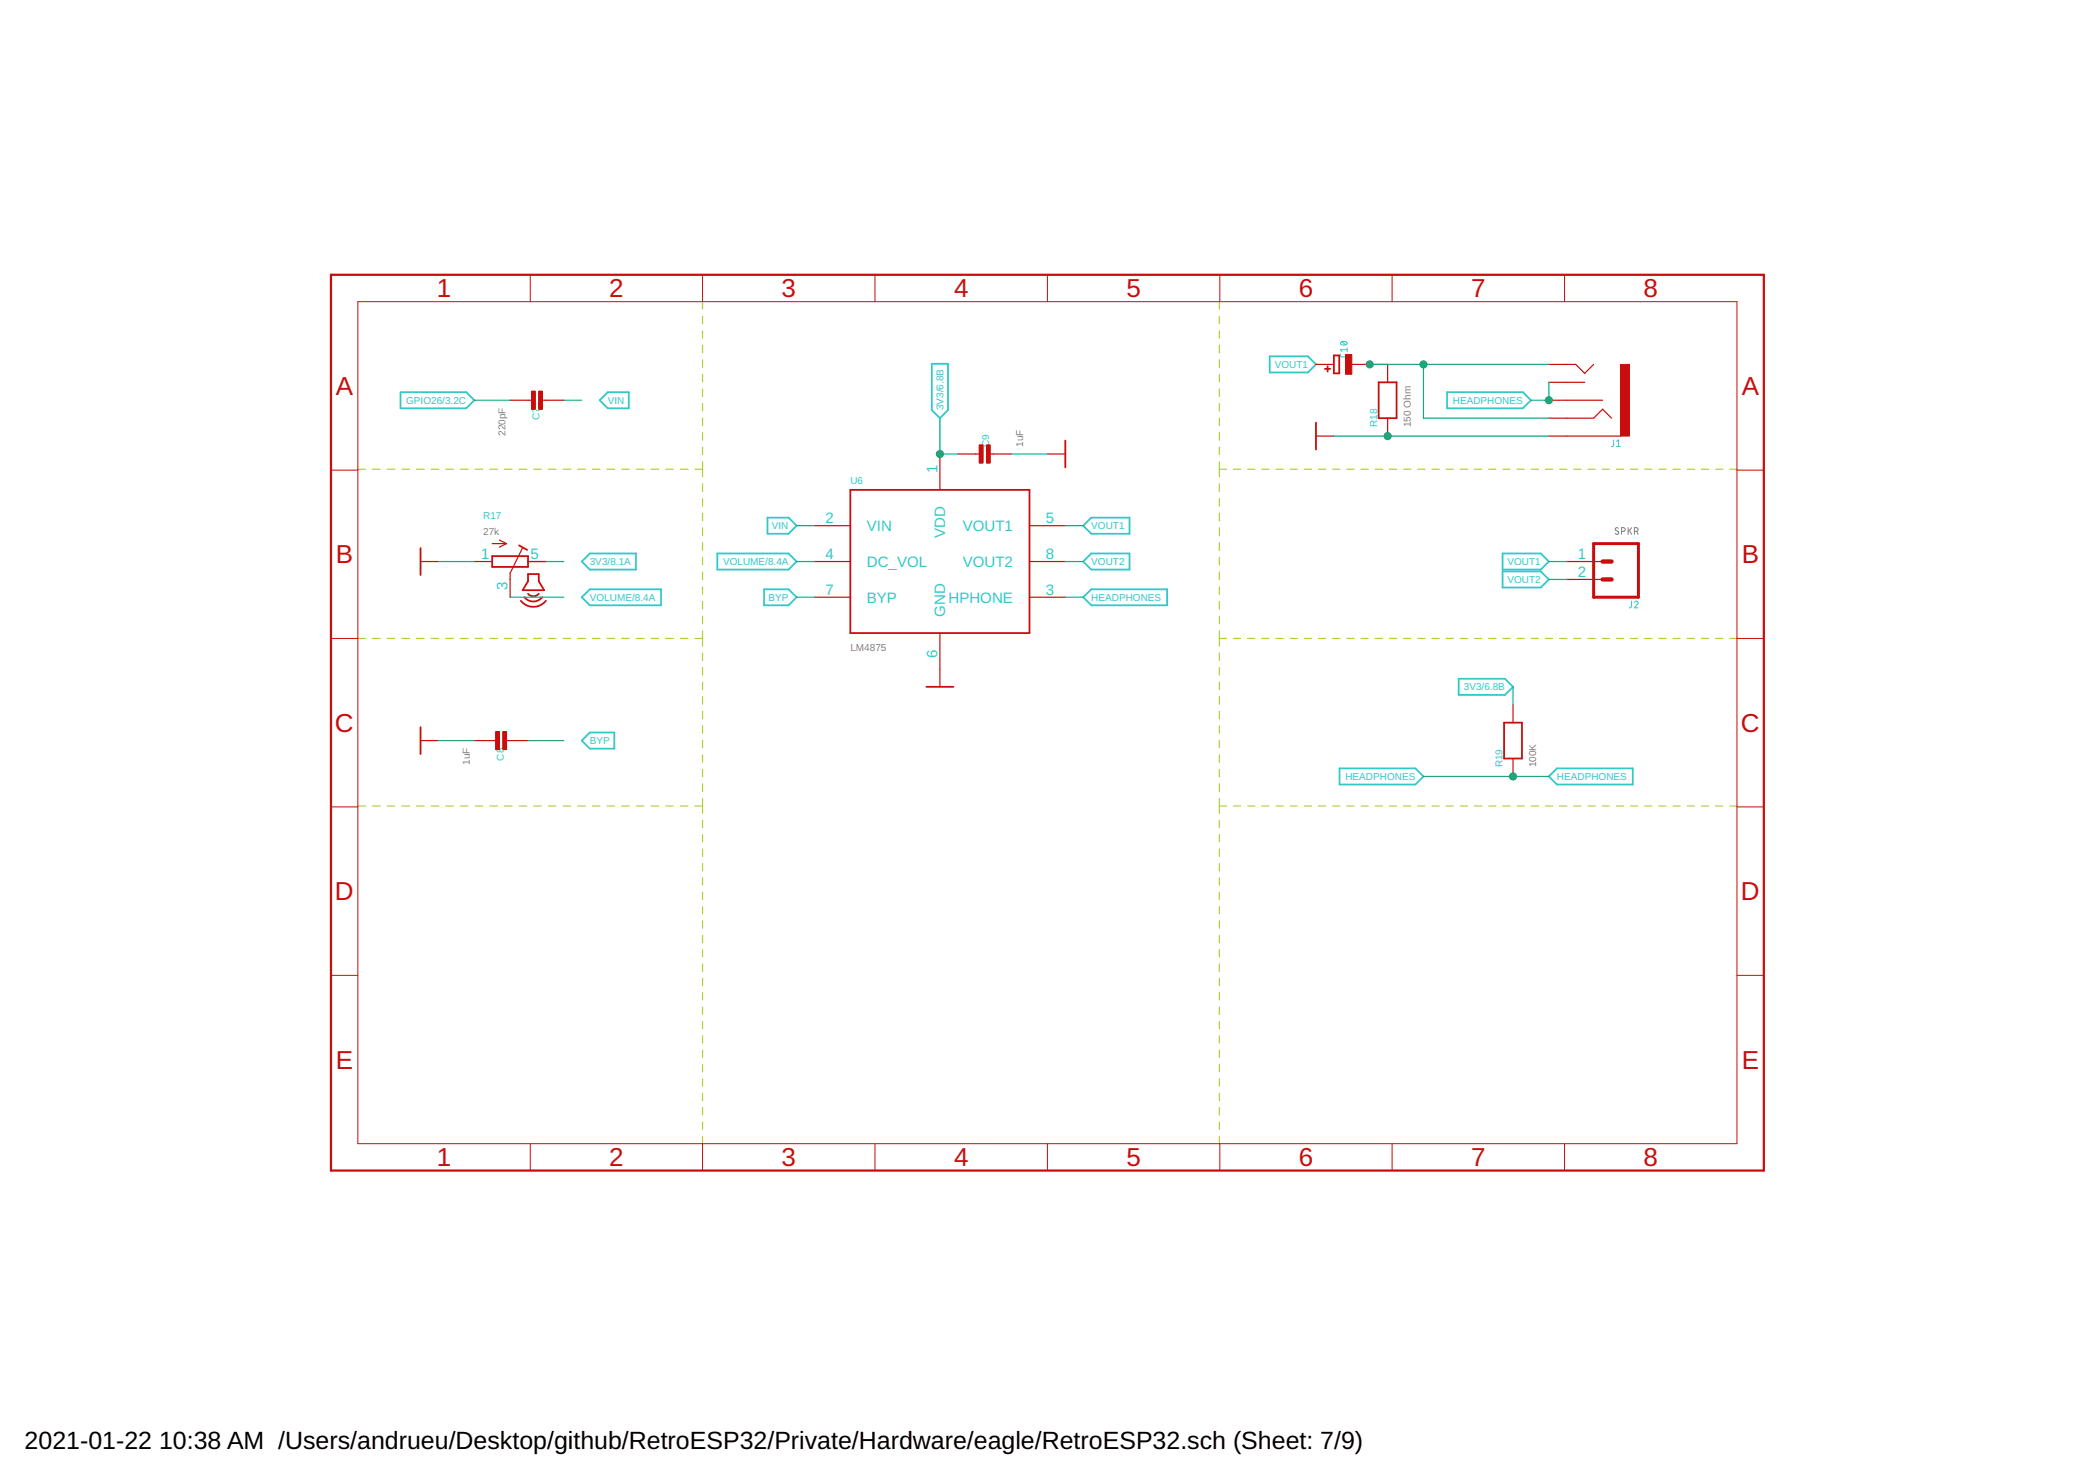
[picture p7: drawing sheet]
<svg xmlns="http://www.w3.org/2000/svg" width="297mm" height="210mm" viewBox="0 0 297 210" stroke-linecap="round" stroke-linejoin="round" font-family="sans-serif">
<g fill="none" stroke="#afd134" stroke-width=".17">
<path d="M99.6 42.8v1M99.6 44.8v1.1M99.6 46.9v1M99.6 48.9v1.1M99.6 51v1.1M99.6 53.1v1M99.6 55.1v1.1M99.6 57.2v1.1M99.6 59.2v1.1M172.9 42.8v1M172.9 44.8v1.1M172.9 46.9v1"/>
<path d="M172.9 48.9v1.1M172.9 51v1.1M172.9 53.1v1M172.9 55.1v1.1M172.9 57.2v1.1M172.9 59.2v1.1M50.7 66.5h1.1M52.8 66.5h1.1M54.9 66.5h1.1M57 66.5h1.1M59.1 66.5h1M61.1 66.5h1.1"/>
<path d="M63.2 66.5h1.1M65.3 66.5h1.1M67.4 66.5h1M69.4 66.5h1.1M71.5 66.5h1.1M73.6 66.5h1.1M75.7 66.5h1.1M77.7 66.5h1.1M79.8 66.5h1.1M81.9 66.5h1.1M84 66.5h1.1M86.1 66.5h1"/>
<path d="M88.1 66.5h1.1M90.2 66.5h1.1M92.3 66.5h1.1M94.4 66.5h1.1M96.5 66.5h1M98.5 66.5h1.1M99.6 61.3v1.1M99.6 63.4v1M99.6 65.4v2.2M99.6 68.6v1.1M99.6 70.7v1.1M99.6 72.7v1.1"/>
<path d="M99.6 74.8v1.1M99.6 76.9v1.1M99.6 79v1.1M172.9 61.3v1.1M172.9 63.4v1M172.9 65.4v2.2M172.9 68.6v1.1M172.9 70.7v1.1M172.9 72.7v1.1M172.9 74.8v1.1M172.9 76.9v1.1M172.9 79v1.1"/>
<path d="M172.9 66.5h1M174.9 66.5h1M176.9 66.5h1M178.9 66.5h1M180.9 66.5h1M182.9 66.5h1M184.9 66.5h1M186.9 66.5h1.1M189 66.5h1M191 66.5h1M193 66.5h1M195 66.5h1"/>
<path d="M197 66.5h1M199 66.5h1M201 66.5h1M203 66.5h1M205 66.5h1.1M207.1 66.5h1M209.1 66.5h1M211.1 66.5h1M213.1 66.5h1M215.1 66.5h1M217.1 66.5h1M219.1 66.5h1"/>
<path d="M221.1 66.5h1M223.1 66.5h1.1M225.1 66.5h1.1M227.2 66.5h1M229.2 66.5h1M231.2 66.5h1M233.2 66.5h1M235.2 66.5h1M237.2 66.5h1M239.2 66.5h1M241.2 66.5h1.1M243.2 66.5h1.1"/>
<path d="M245.3 66.5h1M50.7 90.5h1.1M52.8 90.5h1.1M54.9 90.5h1.1M57 90.5h1.1M59.1 90.5h1M61.1 90.5h1.1M63.2 90.5h1.1M65.3 90.5h1.1M67.4 90.5h1M69.4 90.5h1.1M71.5 90.5h1.1"/>
<path d="M73.6 90.5h1.1M75.7 90.5h1.1M77.7 90.5h1.1M79.8 90.5h1.1M81.9 90.5h1.1M84 90.5h1.1M86.1 90.5h1M88.1 90.5h1.1M90.2 90.5h1.1M92.3 90.5h1.1M94.4 90.5h1.1M96.5 90.5h1"/>
<path d="M98.5 90.5h1.1M99.6 81.1v1.1M99.6 83.2v1M99.6 85.2v1.1M99.6 87.3v1.1M99.6 89.4v2.2M99.6 92.6v1M99.6 94.6v1.1M99.6 96.7v1M99.6 98.7v1.1M172.9 81.1v1.1M172.9 83.2v1"/>
<path d="M172.9 85.2v1.1M172.9 87.3v1.1M172.9 89.4v2.2M172.9 92.6v1M172.9 94.6v1.1M172.9 96.7v1M172.9 98.7v1.1M172.9 90.5h1M174.9 90.5h1M176.9 90.5h1M178.9 90.5h1M180.9 90.5h1"/>
<path d="M182.9 90.5h1M184.9 90.5h1M186.9 90.5h1.1M189 90.5h1M191 90.5h1M193 90.5h1M195 90.5h1M197 90.5h1M199 90.5h1M201 90.5h1M203 90.5h1M205 90.5h1.1"/>
<path d="M207.1 90.5h1M209.1 90.5h1M211.1 90.5h1M213.1 90.5h1M215.1 90.5h1M217.1 90.5h1M219.1 90.5h1M221.1 90.5h1M223.1 90.5h1.1M225.1 90.5h1.1M227.2 90.5h1M229.2 90.5h1"/>
<path d="M231.2 90.5h1M233.2 90.5h1M235.2 90.5h1M237.2 90.5h1M239.2 90.5h1M241.2 90.5h1.1M243.2 90.5h1.1M245.3 90.5h1M50.7 114.2h1.1M52.8 114.2h1.1M54.9 114.2h1.1M57 114.2h1.1"/>
<path d="M59.1 114.2h1M61.1 114.2h1.1M63.2 114.2h1.1M65.3 114.2h1.1M67.4 114.2h1M69.4 114.2h1.1M71.5 114.2h1.1M73.6 114.2h1.1M75.7 114.2h1.1M77.7 114.2h1.1M79.8 114.2h1.1M81.9 114.2h1.1"/>
<path d="M84 114.2h1.1M86.1 114.2h1M88.1 114.2h1.1M90.2 114.2h1.1M92.3 114.2h1.1M94.4 114.2h1.1M96.5 114.2h1M98.5 114.2h1.1M99.6 100.8v1.1M99.6 102.9v1M99.6 104.9v1.1M99.6 107v1.1"/>
<path d="M99.6 109.1v1M99.6 111.1v1.1M99.6 113.2v2.1M99.6 116.3v1M99.6 118.3v1M172.9 100.8v1.1M172.9 102.9v1M172.9 104.9v1.1M172.9 107v1.1M172.9 109.1v1M172.9 111.1v1.1M172.9 113.2v2.1"/>
<path d="M172.9 116.3v1M172.9 118.3v1M172.9 114.2h1M174.9 114.2h1M176.9 114.2h1M178.9 114.2h1M180.9 114.2h1M182.9 114.2h1M184.9 114.2h1M186.9 114.2h1.1M189 114.2h1M191 114.2h1"/>
<path d="M193 114.2h1M195 114.2h1M197 114.2h1M199 114.2h1M201 114.2h1M203 114.2h1M205 114.2h1.1M207.1 114.2h1M209.1 114.2h1M211.1 114.2h1M213.1 114.2h1M215.1 114.2h1"/>
<path d="M217.1 114.2h1M219.1 114.2h1M221.1 114.2h1M223.1 114.2h1.1M225.1 114.2h1.1M227.2 114.2h1M229.2 114.2h1M231.2 114.2h1M233.2 114.2h1M235.2 114.2h1M237.2 114.2h1M239.2 114.2h1"/>
<path d="M241.2 114.2h1.1M243.2 114.2h1.1M245.3 114.2h1M99.6 120.3v1.1M99.6 122.4v1M99.6 124.4v1.1M99.6 126.4v1.1M99.6 128.5v1M99.6 130.5v1.1M99.6 132.6v1M99.6 134.6v1M99.6 136.6v1.1"/>
<path d="M99.6 138.7v1M172.9 120.3v1.1M172.9 122.4v1M172.9 124.4v1.1M172.9 126.4v1.1M172.9 128.5v1M172.9 130.5v1.1M172.9 132.6v1M172.9 134.6v1M172.9 136.6v1.1M172.9 138.7v1M99.6 140.7v1"/>
<path d="M99.6 142.7v1.1M99.6 144.8v1M99.6 146.8v1M99.6 148.8v1.1M99.6 150.9v1M99.6 152.9v1M99.6 155v1M99.6 157v1M99.6 159v1.1M172.9 140.7v1M172.9 142.7v1.1M172.9 144.8v1"/>
<path d="M172.9 146.8v1M172.9 148.8v1.1M172.9 150.9v1M172.9 152.9v1M172.9 155v1M172.9 157v1M172.9 159v1.1M99.6 161.1v1M172.9 161.1v1"/>
</g>
<path d="M229.5 74.9l-.3-.1a.21 .21 0 0 0-.2 .1 .21 .21 0 0 0 .1 .3l.4 .2a.21 .21 0 0 1-.2 .3l-.3-.1M229.9 75.3h.4a.27 .27 0 0 0 .1-.3 .27 .27 0 0 0-.2-.2h-.3v.9M230.8 74.8v.9M231 75.2l.4 .5M231.4 74.8l-.6 .6M231.7 75.3h.4a.27 .27 0 0 0 .2-.3 .27 .27 0 0 0-.3-.2h-.3v.9M232.1 75.3l.2 .4" fill="none" stroke="#808080" stroke-width=".14"/>
<path d="M190.1 50.2v.3l.2 .1h.6l.1-.4M190.1 48.5l.3-.1h.3l.3 .3a.57 .57 0 0 1-.9 0zM190.3 48.5l.5 .4M191 49.3v.5M191 49.6h-.9l.2 .2M228.8 62.4v.7l-.1 .2h-.2M229.2 63.3h.5M229.2 62.6l.3-.2v.9M231.3 85.2v.7l-.1 .2h-.2M231.7 85.4a.26 .26 0 0 1 .4-.2 .26 .26 0 0 1 .1 .4l-.5 .5h.6" fill="none" stroke="#32c8c8" stroke-width=".14"/>
<g fill="none" stroke="#32c8c8" stroke-width=".25">
<path d="M56.8 55.6h9.3l1.1 1.1-1.1 1.2h-9.3zM86.2 55.6h3v2.3h-3l-1.2-1.2zM132.1 51.6h2.3v6.5l-1.1 1.2-1.2-1.2zM180 50.5h5.4l1.2 1.1-1.2 1.2h-5.4zM205.2 55.6h10.7l1.2 1.1-1.2 1.2h-10.7zM82.5 79.6l1.1-1.2h6.6v2.3h-6.6zM101.7 78.4h10.1l1.1 1.2-1.1 1.1h-10.1zM108.8 73.4h3l1.1 1.1-1.1 1.1h-3zM153.6 74.5l1.1-1.1h5.4v2.2h-5.4zM154.7 78.4h5.4v2.3h-5.4l-1.1-1.1zM213 78.4h5.5l1.1 1.2-1.1 1.1h-5.5zM82.5 84.6l1.1-1.1h10.1v2.3h-10.1z"/>
<path d="M108.3 83.5h3.5l1.1 1.1-1.1 1.2h-3.5zM153.6 84.6l1.1-1.1h10.8v2.3h-10.8zM206.8 96.2h6.6l1.1 1.1-1.1 1.2h-6.6zM213 81h5.5l1.1 1.1-1.1 1.2h-5.5zM82.5 105l1.1-1.2h3.5v2.3h-3.5zM189.9 108.9h10.8l1.1 1.1-1.1 1.2h-10.8zM219.6 110l1.1-1.1h10.8v2.3h-10.8z"/>
</g>
<path d="M46.9 38.9h203.2v127h-203.2z" fill="none" stroke="#c90d0c" stroke-width=".32"/>
<g fill="none" stroke="#c90d0c" stroke-width=".14">
<path d="M75.2 38.9v3.9M99.6 38.9v3.9M124.1 38.9v3.9M148.5 38.9v3.9M173 38.9v3.9M197.4 38.9v3.9M221.8 38.9v3.9M50.7 42.8h195.6v119.3h-195.6zM46.9 66.6h3.8M246.3 66.6h3.8M46.9 90.5h3.8M246.3 90.5h3.8"/>
<path d="M46.9 114.4h3.8M246.3 114.4h3.8M46.9 138.2h3.8M246.3 138.2h3.8M75.2 162.1v3.8M99.6 162.1v3.8M124.1 162.1v3.8M148.5 162.1v3.8M173 162.1v3.8M197.4 162.1v3.8M221.8 162.1v3.8"/>
</g>
<g fill="none" stroke="#c90d0c" stroke-width=".25">
<path d="M186.6 59.9v3.8M187.9 52.3h.7M188.2 51.9v.8M189.1 50.4h.8v2.5h-.8zM195.5 54.2h2.5v5.1h-2.5zM59.6 77.7v3.8M69.8 78.8h5.1v1.5h-5.1zM73.6 77.3l1.1 .6M120.6 69.4h25.4v20.3h-25.4zM151 62.4v3.9M73.9 85.2a2.29 2.29 0 0 0 3.5 0M74.4 84.6a1.62 1.62 0 0 0 2.5 0"/>
<path d="M74.9 84.2a1.01 1.01 0 0 0 1.5 0M74.9 81.4h1.5v1l.8 1.3h-3.1l.8-1.3zM131.4 97.3h3.8M59.6 103.1v3.8M213.3 102.4h2.5v5.1h-2.5z"/>
</g>
<g fill="none" stroke="#c90d0c" stroke-width=".17">
<path d="M72.3 56.7h3.3M76.6 56.7h3.3M186.6 51.6h2.5M191.7 51.6h2.5M196.7 51.6v2.6M196.7 59.3v2.5M219.6 56.7h7.6M219.6 51.6h3.8l1.3 1.3 1.3-1.3M219.6 59.3h6.4l1.2-1.3 1.3 1.3M219.6 54.2h5.1M59.6 79.6h2.6M67.2 79.6h2.6"/>
<path d="M69.8 77h2M70.8 76.5l1 .5M71.8 77l-1 .6M74.1 77.7l-1.8 3.5v3.4M74.9 79.6h2.5M115.5 79.6h5.1M115.5 74.5h5.1M133.3 64.3v5.1M135.8 64.3h3.3M140.1 64.3h3.3M146 79.6h5M146 74.5h5"/>
<path d="M148.5 64.3h2.5M186.6 61.8h2.5M219.6 61.8h10.2M222.1 79.6h5.1M115.5 84.6h5.1M133.3 89.7v7.6M146 84.6h5M214.5 99.9v2.5M222.1 82.1h5.1M59.6 105h2.6M67.2 105h3.3M71.6 105h3.3"/>
<path d="M214.5 107.5v2.5"/>
</g>
<g fill="#c90d0c" stroke="#c90d0c" stroke-width=".14">
<path d="M75.4 55.5h.5v2.5h-.5z"/>
<path d="M76.4 55.5h.5v2.5h-.5z"/>
<path d="M70.3 103.7h.5v2.5h-.5z"/>
<path d="M71.3 103.7h.5v2.5h-.5z"/>
<path d="M139.9 63.1h.5v2.5h-.5z"/>
<path d="M138.9 63.1h.5v2.5h-.5z"/>
<path d="M190.8 50.2h.9v2.8h-.9z"/>
<path d="M229.8 51.6h1.2v10.2h-1.2z"/>
</g>
<path d="M226 77h6.3v7.6h-6.3z" fill="none" stroke="#c90d0c" stroke-width=".42"/>
<path d="M227.2 79.6h1.3M227.2 82.1h1.3" fill="none" stroke="#c90d0c" stroke-width=".61"/>
<g fill="none" stroke="#0dab76" stroke-width=".17">
<path d="M67.2 56.7h5.1M79.9 56.7h2.6M133.3 59.3v5h2.5M194.2 51.6h25.4M201.8 51.6v7.7h17.8M219.6 54.2v2.5h-2.5M62.2 79.6h5M77.4 79.6h2.5M112.9 79.6h2.6M112.9 74.5h2.6M143.4 64.3h5.1M151 79.6h2.6"/>
<path d="M151 74.5h2.6M189.1 61.8h30.5M219.6 79.6h2.5M72.3 84.6h7.6M112.9 84.6h2.6M151 84.6h2.6M214.5 97.3v2.6M219.6 82.1h2.5M62.2 105h5M74.9 105h5M201.8 110h17.8"/>
</g>
<g fill="#0dab76" stroke="#0dab76" stroke-width=".14">
<circle cx="196.7" cy="61.8" r=".51"/>
<circle cx="133.3" cy="64.3" r=".51"/>
<circle cx="214.5" cy="110" r=".51"/>
<circle cx="219.6" cy="56.7" r=".51"/>
<circle cx="201.8" cy="51.6" r=".51"/>
<circle cx="194.2" cy="51.6" r=".51"/>
</g>
<g font-size="3.7" fill="#c90d0c">
<text x="61.9" y="42.1">1</text>
<text x="86.4" y="42.1">2</text>
<text x="110.8" y="42.1">3</text>
<text x="135.3" y="42.1">4</text>
<text x="159.7" y="42.1">5</text>
<text x="184.1" y="42.1">6</text>
<text x="208.6" y="42.1">7</text>
<text x="233" y="42.1">8</text>
<text x="47.6" y="56">A</text>
<text x="246.9" y="56">A</text>
<text x="47.6" y="79.9">B</text>
<text x="246.9" y="79.9">B</text>
<text x="47.5" y="103.7">C</text>
<text x="246.8" y="103.7">C</text>
<text x="47.5" y="127.6">D</text>
<text x="246.8" y="127.6">D</text>
<text x="47.6" y="151.5">E</text>
<text x="246.9" y="151.5">E</text>
<text x="61.9" y="165.3">1</text>
<text x="86.4" y="165.3">2</text>
<text x="110.8" y="165.3">3</text>
<text x="135.3" y="165.3">4</text>
<text x="159.7" y="165.3">5</text>
<text x="184.1" y="165.3">6</text>
<text x="208.6" y="165.3">7</text>
<text x="233" y="165.3">8</text>
</g>
<g font-size="3.5">
<text x="3.5" y="205.4">2021-01-22</text>
<text x="22.6" y="205.4">10:38 AM /Users/andrueu/Desktop/github/RetroESP32/Private/Hardware/eagle/RetroESP32.sch (Sheet: 7/9)</text>
</g>
<g font-size="2.1" fill="#32c8c8">
<text x="132.9" y="67.1" transform="rotate(-90 132.9 67.1)">1</text>
<text x="117" y="74.1">2</text>
<text x="122.9" y="75.3">VIN</text>
<text x="134" y="76.3" transform="rotate(-90 134 76.3)">VDD</text>
<text x="136.5" y="75.3">VOUT1</text>
<text x="148.3" y="74.1">5</text>
<text x="68.2" y="79.2">1</text>
<text x="72" y="83.7" transform="rotate(-90 72 83.7)">3</text>
<text x="75.2" y="79.2">5</text>
<text x="117" y="79.2">4</text>
<text x="122.9" y="80.3">DC_VOL</text>
<text x="136.5" y="80.3">VOUT2</text>
<text x="148.3" y="79.2">8</text>
<text x="223.7" y="79.2">1</text>
<text x="223.7" y="81.8">2</text>
<text x="117" y="84.3">7</text>
<text x="122.9" y="85.4">BYP</text>
<text x="134" y="87.4" transform="rotate(-90 134 87.4)">GND</text>
<text x="134.5" y="85.4">HPHONE</text>
<text x="148.3" y="84.3">3</text>
<text x="132.9" y="93.3" transform="rotate(-90 132.9 93.3)">6</text>
</g>
<g font-size="1.4" fill="#32c8c8">
<text x="180.7" y="52.2">VOUT1</text>
<text x="57.6" y="57.2">GPIO26/3.2C</text>
<text x="76.5" y="59.6" transform="rotate(-90 76.5 59.6)">C7</text>
<text x="86.2" y="57.2">VIN</text>
<text x="133.8" y="58.1" transform="rotate(-90 133.8 58.1)">3V3/6.8B</text>
<text x="206" y="57.2">HEADPHONES</text>
<text x="140.2" y="63.3" transform="rotate(-90 140.2 63.3)">C9</text>
<text x="195.3" y="60.5" transform="rotate(-90 195.3 60.5)">R18</text>
<text x="120.6" y="68.7">U6</text>
<text x="68.5" y="73.6">R17</text>
<text x="109.4" y="75">VIN</text>
<text x="154.7" y="75">VOUT1</text>
<text x="83.6" y="80.1">3V3/8.1A</text>
<text x="102.5" y="80.1">VOLUME/8.4A</text>
<text x="154.7" y="80.1">VOUT2</text>
<text x="213.7" y="80.1">VOUT1</text>
<text x="213.7" y="82.6">VOUT2</text>
<text x="83.6" y="85.2">VOLUME/8.4A</text>
<text x="109" y="85.2">BYP</text>
<text x="154.7" y="85.2">HEADPHONES</text>
<text x="207.5" y="97.9">3V3/6.8B</text>
<text x="71.4" y="107.8" transform="rotate(-90 71.4 107.8)">C8</text>
<text x="83.6" y="105.5">BYP</text>
<text x="190.8" y="110.6">HEADPHONES</text>
<text x="213" y="108.8" transform="rotate(-90 213 108.8)">R19</text>
<text x="220.7" y="110.6">HEADPHONES</text>
</g>
<g font-size="1.4" fill="#808080">
<text x="71.7" y="61.8" transform="rotate(-90 71.7 61.8)">220pF</text>
<text x="145.1" y="63.3" transform="rotate(-90 145.1 63.3)">1uF</text>
<text x="200.1" y="60.5" transform="rotate(-90 200.1 60.5)">150 Ohm</text>
<text x="68.5" y="75.8">27k</text>
<text x="120.6" y="92.3">LM4875</text>
<text x="66.6" y="108.4" transform="rotate(-90 66.6 108.4)">1uF</text>
<text x="217.8" y="108.8" transform="rotate(-90 217.8 108.8)">100K</text>
</g>
</svg>
